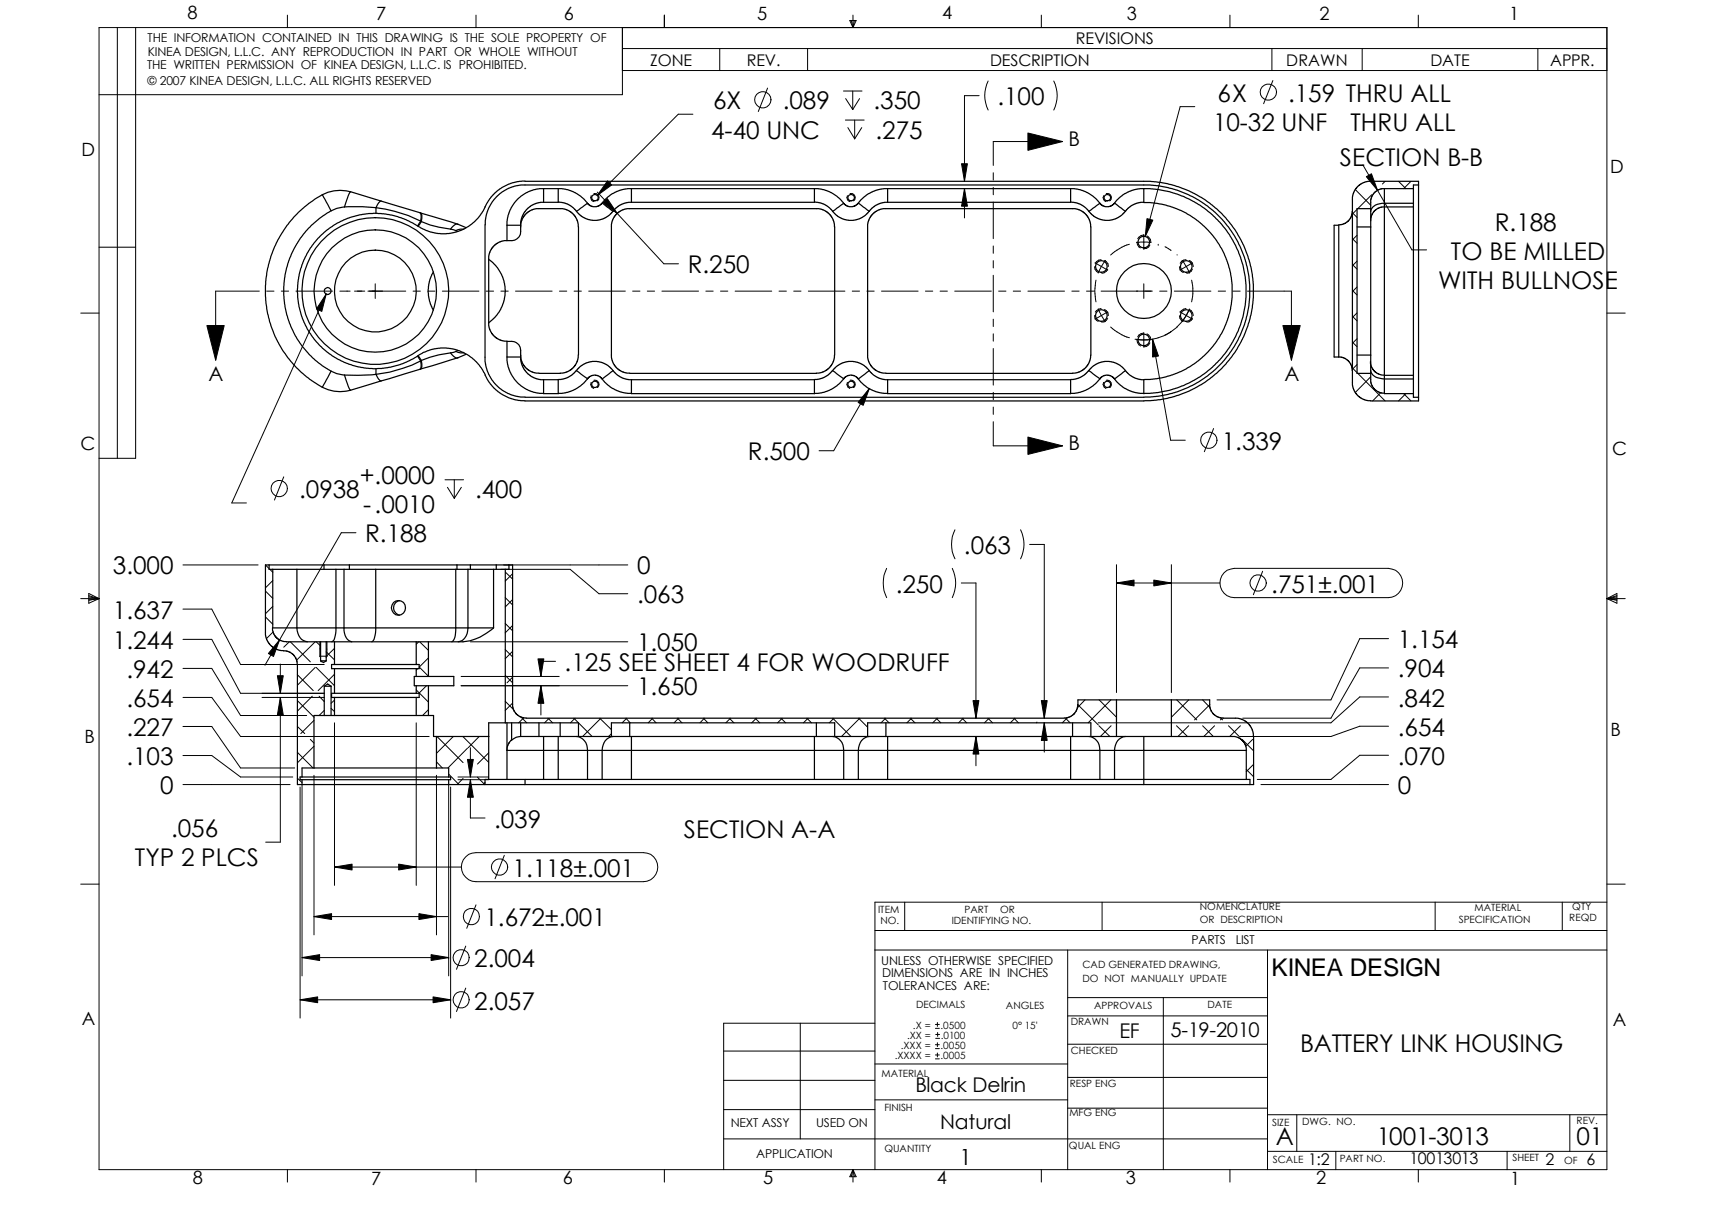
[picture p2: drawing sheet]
<svg xmlns="http://www.w3.org/2000/svg" width="297mm" height="210mm" viewBox="0 0 297 210" stroke-linecap="round" stroke-linejoin="round" font-family="sans-serif">
<g fill="none" stroke="#000" stroke-width=".17">
<path d="M17.2 4.8h261.6v198.1h-261.6zM20.4 4.8v74.7M23.5 4.8v74.7h-6.3M49.9 2.6v2.2M82.6 2.6v2.2M108 4.8v11.6h-90.8M108 12.2h170.8M108 8.4h170.8M115.3 2.6v2.2M120.2 19.8h-2.5l-14.1 14.1M124.9 8.4v3.8M133.2 15.3l-1.6 4"/>
<path d="M140.1 8.4v3.8M146.3 15.8h3.3M146.7 17.1l1.3 1.9M147.4 3.6h1.1l-.5 1.2zM147.7 3.6l.3 1.2M148 15.8v3.2M148 2.6v2.2M148.2 3.6l-.2 1.2M149.1 17.1l-1.1 1.9M169.9 16.6h-2.6v14.9M171.4 14.1a5.6 5.6 0 0 0 0 5M180.7 2.6v2.2"/>
<path d="M182.8 14.1a5.6 5.6 0 0 1 0 5M207.3 18.5h-2.5l-6.1 22.5M213.4 2.6v2.2M220.7 8.4v3.8M220.8 14l-1.6 4M236.3 8.4v3.8M246.1 2.6v2.2M266.8 8.4v3.8M102.6 34a.78 .78 0 0 0 .4 1M103 33.6a.7 .7 0 0 1 .9 .4 .7 .7 0 0 1-.3 .8M103.6 33.3l11.6 12.5h2.5M104.6 35.2l.8-.7 1.7 2.5z"/>
<path d="M105.4 31.4l.7 .7-2.5 1.8zM146.7 20.8h3.2M147 34a.78 .78 0 0 0 .4 1M147.1 22.1l1.2 2M147.5 33.6a.7 .7 0 0 1 .8 .4 .7 .7 0 0 1-.3 .8M148.3 20.8v3.3M149.5 22.1l-1.2 2M166.8 28.4h1l-.5 3.1zM167.3 32.7l.5 3.1h-1zM167.3 32.7v5.1M172.3 30v1.2M172.3 32.5v1.3"/>
<path d="M172.3 35.1v6.3M178.3 23.1l6.1 1.5-6.1 1.5zM184.4 24.6h-12.1v4.1M191.5 34a.78 .78 0 0 0 .4 1M191.9 33.6a.7 .7 0 0 1 .9 .4 .7 .7 0 0 1-.3 .8M199 37.9l1 .3-1.3 2.8zM234.7 36.9l.8 .8M235.2 32.9l2.6 2.7M235.5 36.3l-.8 .8M236.5 28.6l8.5 14.7h2.5M237.1 30.6l.9-.5 1 2.9zM238 33.8l-2.4 2.4"/>
<path d="M240.3 31.5l-.4 .4M242.7 31.5l1.2 1.2M244.8 31.5l-1.3 1.2M14 54.3h3.2M17.2 42.9h6.3M35.9 56.5h3l-1.5 6zM45 50.5h-7.6v12M46.3 50.5h1.2M48.8 50.5h1.3M51.3 50.5h6.4M56.6 51l-.8 3-.9-.4zM56.6 51l-16.4 36.2h2.6"/>
<path d="M59 50.5h1.7M61.5 50.5h1.8M63.8 50.5h6.6M65.1 49.2v2.6M71.7 50.5h1.2M74.2 50.5h1.3M76.7 50.5h6.4M84.4 50.5h1.2M86.9 50.5h1.3M89.4 50.5h6.4M97.1 50.5h1.2M99.6 50.5h1.3"/>
<path d="M102.1 50.5h6.4M109.8 50.5h1.2M112.3 50.5h1.3M114.8 50.5h6.4M122.5 50.5h1.2M125 50.5h1.3M127.5 50.5h6.4M135.2 50.5h1.2M137.7 50.5h1.3M140.2 50.5h6.4M147.9 50.5h1.2M150.4 50.5h1.3"/>
<path d="M152.9 50.5h6.4M160.6 50.5h1.2M163.1 50.5h1.3M165.6 50.5h6.4M172.3 42.7v1.2M172.3 45.2v1.3M172.3 47.8v6.3M172.3 55.4v1.2M172.3 57.9v1.3M173.3 50.5h1.2M175.8 50.5h1.3M178.3 50.5h6.4"/>
<path d="M186 50.5h1.2M188.5 50.5h1.3M189.9 54.7l.1 .5 .2 .4 .3 .2M189.9 46.3l.1 .4 .5 .6M190 45.6l2.2 1.3M190.2 48.6a9.9 9.9 0 0 0 0 3.8M190.5 53.6l.5 1 .8 1.2M191 50.5h8.9M191 53.5l-.4 .1-.6 .5M191 45l-.4 .1-.6 .6M191.6 53.7l.6 .6 .1 .4M191.6 45.2l.6 .6 .1 .4"/>
<path d="M191.8 45.2l-.8 1.2-.5 1M192.2 55.2l-.6 .6-.5 .1M192.2 46.7l-.6 .6-.4 .1M192.2 54.1l-2.2 1.3M192.7 56.7l1.9 1.4 1.4 .5M196 42.4l-1.4 .5-1.9 1.3M197.2 42.1h2.5M197.2 58.9h2.5M197.3 42l.1 .5 .5 .5M197.3 59l.1 .4 .5 .6M198.4 57.8l-.4 .1-.6 .5M198.5 40.8h.1"/>
<path d="M198.5 40.8l-.5 .1-.6 .5M198.5 40.7v2.6M198.5 49.2v2.6M198.5 57.7v2.5M199 57.9l.6 .6 .1 .5M199 40.9l.6 .6 .1 .5M199.5 42.5l-.2 .3-.4 .3h-.4M199.5 59.5l-.6 .6-.4 .1M200 58.8l1 3-1 .1zM200 58.8l3.1 17.6h2.6M201 42.4h.1M201 58.5v.1"/>
<path d="M201.2 50.5h1.3M202.1 42.8l1.1 .6M203.2 57.5l-1.1 .6M203.7 50.5h6.4M204.2 44.2h.1M204.2 56.7h.1M204.6 46.3l.4 .8 .3 .2M204.6 54.8l.1 .4 .6 .6M204.7 54.1l2.2 1.3M205.1 45.2l.8 1.2 .5 1M205.8 45l-.4 .1-.6 .6M205.8 53.5l-.4 .1-.6 .5"/>
<path d="M206.3 53.8a8.5 8.5 0 0 1-9.4 5M206.4 53.6l-.5 1-.8 1.2M206.4 45.2l.5 .6 .1 .4M206.4 53.7l.5 .6 .1 .4M206.8 48.6l.2 1.4-.2 2.4M206.9 46.7l-.2 .4-.8 .3M206.9 55.2l-.2 .4-.4 .2-.4 .1M206.9 45.6l-2.2 1.3M211.4 50.5h1.2M213.9 50.5h1.3M216.4 50.5h7.7v12M222.6 56.5h3l-1.5 6z"/>
<path d="M234.7 59.4l.8 .8M234.7 54.9l.8 .8M234.7 50.4l.8 .8M234.7 45.9l.8 .8M234.7 41.4l.8 .8M235.5 40.8l-.8 .8M235.5 45.3l-.8 .8M235.5 49.8l-.8 .8M235.5 54.3l-.8 .8M235.5 58.8l-.8 .8M278.8 54.3h3.2M102.6 66.3a.78 .78 0 0 0 .4 1.1"/>
<path d="M103 66a.7 .7 0 0 1 .9 .4 .7 .7 0 0 1-.3 .8M147 66.3a.78 .78 0 0 0 .4 1.1M147.5 66a.7 .7 0 0 1 .8 .4 .7 .7 0 0 1-.3 .8M150.8 67.4l-1 2.9-.9-.5zM150.8 67.4l-6.2 10.8h-2.5M172.3 73.2v4.1h12.1M172.3 60.5v6.3M172.3 68.1v1.2M172.3 70.6v1.3M178.3 75.8l6.1 1.5-6.1 1.5zM191.5 66.3a.78 .78 0 0 0 .4 1.1M191.9 66a.7 .7 0 0 1 .9 .4 .7 .7 0 0 1-.3 .8"/>
<path d="M210.6 74.3l-1.6 4.1M234.7 63.8l.8 .8M235.5 63.2l-.8 .9M235.6 64.8l4.7 4.8M237.8 65.4l-2.6 2.7M239.5 68.2l-1.3 1.4M243.5 68.3l1.3 1.3M243.9 68.3l-1.2 1.3M31.7 98h13.1M46.1 98l.6 .6M46.8 98.8l.5 .5M49.2 82.7l-1.6 4"/>
<path d="M61.8 92.4h-2.6l-13.2 23M77.2 83.2h3.2M77.6 84.5l1.2 1.9M78.8 83.2v3.2M80 84.5l-1.2 1.9M86.9 98.8h12l5 4.2h5M87.4 98h21.5M87.7 99.3l1.2 1.2M88.9 99.5l-1.2 1.3M153.8 98.6a5.7 5.7 0 0 0 0 5.1M165.2 98.6a5.7 5.7 0 0 1 0 5.1M165.7 91.9a5.6 5.6 0 0 0 0 5"/>
<path d="M177.1 91.9a5.6 5.6 0 0 1 0 5M178.6 94.4h2.6v30.2M193.7 98v22.1M203.2 98v22.1M212.4 99.4l.5-.5 1.3-.3h26.7a2.54 2.54 0 0 1 2.5 2.5 2.54 2.54 0 0 1-2.5 2.6h-26.7a2.54 2.54 0 0 1-2.3-1.6 2.54 2.54 0 0 1 .5-2.7zM219.1 99.1l-1.6 4.1M14 103.8h3.2M15.4 103.5l1.8 .3M15.4 103.3l1.8 .5M15.4 103l1.8 .8-1.8 .8zM17.2 103.8l-1.8 .3M31.7 116h5l5 8.1h11.5"/>
<path d="M31.7 110.9h5l5 9.4h14.6M31.7 105.7h5l5 9.6h14.6M46.1 107l1.2 1.3M46.1 102.5l1.2 1.3M47.3 100.7l-1.2 1.3M47.3 105.2l-1.2 1.3M47.4 109.6l-1.2 1.2M48.1 117.2h1l-.5 3.1zM48.5 111l-1 2.9-.9-.5zM48.6 115.2v5.1M50.2 111.3l-1 1M50.4 111.3l3.4 3.5"/>
<path d="M51.6 117.1l2.8 2.7M54.7 111.3l-3.2 3.2M54.7 115.8l-3.1 3.1M54.9 115.8l3.1 3.2M54.9 111.3l.7 .8M55.5 113.8l.1 .2M55.5 111.3v2.5M55.5 113.8h1.2M55.8 114.7l-.1 .1M56.6 113.1l1.4 1.4M56.7 113.8l-.1 .2M56.7 111.3v2.5"/>
<path d="M58 112.5l-1.4 1.4M58 117l-2.8 2.8M72.2 115.2l.1 .1M72.2 119.7l2.1 2.1M72.5 116l-.3 .2M72.6 111.3l-.4 .5M72.7 115.7l1.6 1.6M72.8 111.3l1.5 1.5M74 119l-1.3 1.3M74.3 114.1l-1.6 1.6M80 119h28.9M80 117.3h17"/>
<path d="M81.6 111.3h27.3M87.7 117.2l1.2 1.2M87.7 112.7l1.2 1.3M87.7 108.2l1.2 1.2M87.7 103.7l1.2 1.2M88.9 117.5l-.9 .9M88.9 104l-1.2 1.3M88.9 108.5l-1.2 1.3M88.9 113l-1.2 1.3M93.3 114.3h1.1l-.6 3zM93.8 119l.6 3h-1.1zM93.8 119v5"/>
<path d="M96.4 114.7h-2.6v2.6M166.8 101.1h2.5v23.5M193.7 101.1l3.1-.5v1zM193.7 101.1h18M200.2 100.6l3 .5-3 .5zM240.9 115.9h-5l-5 8.7h-15.3M240.9 110.8h-5l-5 10.6h-19.7M278.8 103.8h3.2M278.8 103.8l1.7-.8v1.6zM278.8 103.8l1.7 .3M280.5 103.3l-1.7 .5M280.5 103.5l-1.7 .3"/>
<path d="M31.7 121h5l5 6.8h32.8M31.7 136.1h18.6M31.7 131.1h5l5 3.7h9.1M31.7 126h5l5 7.2h9.4M45.5 121h10.8M48.6 121l.5 3h-1zM48.6 121v25.1h-2.5M51.6 135l.8 .8M51.6 130.5l2.7 2.7M51.6 126l1.3 1.3M51.6 121.5l2.9 2.9M52.1 136.5v40.1"/>
<path d="M52.4 136.1v33.2M53.8 128.3l.7 .6M54.2 120.8l-2.6 2.6M54.5 125l-2.3 2.3M54.5 129.5l-2.9 2.8M54.5 134.5v27.7M55.4 120.8l.9 .9M56.3 123.2l-.9 .9M57.4 122.9l.6 .5M58 121.5l-.6 .5M58 125.4v28.2M72.2 125.4v28.2"/>
<path d="M74.3 123.1l-1 1M75.7 132.2l1 1M75.7 134.5v27.7M75.8 127.8l4.5 4.5M77.8 134.3l1.8 1.8M77.8 136.1v33.2M78.2 136.5v40.1M78.7 127.8l-3 2.9M79.5 134.8h5.3M79.5 135.3h5.3M80.3 127.8l4.5 4.4M80.3 135l-1 1.1"/>
<path d="M81.1 131.7h1l-.5 3.1zM81.1 129.8l-3.4 3.4M81.6 135.3l.5 3h-1zM81.6 135.3v6.6h2.6M81.6 129.7v5.1M82.8 134.8l1.3 1.3M83.1 127.8l-1.9 1.9M84.2 135.7l-.4 .4M84.8 130.6l-2 1.9M84.8 135.1l-.1 .1M84.8 127.8h.1M87.7 121.7l1.4 1.4"/>
<path d="M88.9 122l-1.2 1.2M90.4 124.4l1 1M90.8 124.5l-.8 .9M95.1 124.6l.8 .8M95.3 124.6l-.8 .8M99.6 124.6l3.1 3.2M99.8 124.6l-.8 .8M104.1 124.6l2 2M104.3 124.6l-3.2 3.2M106.1 127.3l-.5 .5M108.6 124.6l.7 .8M108.8 124.6l-.9 .8"/>
<path d="M113.1 124.6l.7 .8M113.2 124.6l-.7 .8M117.6 124.6l.7 .8M117.7 124.6l-.7 .8M122 124.6l.8 .8M122.2 124.6l-.7 .8M126.5 124.6l.8 .8M126.7 124.6l-.8 .8M131 124.6l.8 .8M131.2 124.6l-.8 .8M135.5 124.6l.8 .8M135.7 124.6l-.8 .8"/>
<path d="M140 124.6l.8 .8M140.2 124.6l-.8 .8M144.5 124.6l3.2 3.2M144.7 124.6l-.8 .8M149 124.6l1.5 1.6M149.2 124.6l-3.2 3.2M150.5 127.7v.1M153.5 124.6l.8 .8M153.7 124.6l-.8 .8M157.9 124.6l.8 .8M158.2 124.6l-.9 .8M162.4 124.6l.8 .8"/>
<path d="M162.6 124.6l-.8 .8M166.9 124.6l.8 .8M167.1 124.6l-.8 .8M168.8 121.5h1l-.5 3.1zM169.3 127.8l.5 3h-1zM169.3 127.8v5M171.4 124.6l.8 .8M171.6 124.6l-.8 .8M175.9 124.6l.8 .8M176.1 124.6l-.8 .8M179.9 125.3l-.1 .1M180.7 121.5h1l-.5 3.1z"/>
<path d="M181.2 125.4l.5 3h-1zM181.2 125.4v5.1M184.9 124.6l.8 .8M185.2 124.5l-.9 .9M187 122.3l3.5 3.4M188.3 121.4l-1.3 1.3M190.7 125.9l1.9 1.9M190.7 121.4l3 3M192.7 121.4l-3.9 4M192.8 125.9l-1.9 1.9M204.1 125.9l1.9 1.9M204.2 121.4l3.4 3.5"/>
<path d="M206.2 121.4l-3 3M206.2 125.9l-1.8 1.9M208.7 125.9l1.8 1.9M208.7 121.4l1.2 1.3M209.9 122.3l-2.6 2.6M210.7 125.9l-1.8 1.9M211.8 124.5l.3 .4M212 124.6l-.3 .3M213.1 125.9l2 2M215.2 125.9l-1.8 1.9M215.5 128.3l2 2M216.2 133.5l1.3 1.2"/>
<path d="M217.3 128.3l-1.1 1.2M217.5 132.6l-1.3 1.3M218.8 136.1h22.1M240.9 126h-5l-5 1.8h-15.8M240.9 131h-5l-5 4.2h-12.8M240.9 120.9h-5l-5 4.5h-40.4M14 153.4h3.2M54.5 159l3-.5v1zM54.5 159h23.2M58 150.4l3.1-.5v1zM58 150.4h22M69.2 149.9l3 .5-3 .5z"/>
<path d="M72.7 158.5l3 .5-3 .5zM80.8 148.6l.5-.4 1.3-.3h29a2.52 2.52 0 0 1 2.5 2.5 2.52 2.52 0 0 1-2.5 2.6h-29a2.52 2.52 0 0 1-2.4-1.6 2.52 2.52 0 0 1 .6-2.8zM82.6 157l-1.6 4M87.5 148.4l-1.6 4M157 156.5v4.9M191.2 156.5v4.9M249 156.5v4.9M271.1 156.5v4.9M278.8 153.4h3.2M278.8 156.5h-127v46.4M52.1 173.4l3-.5v1zM52.1 173.4h26.1"/>
<path d="M52.4 166.1l3.1-.5v1zM52.4 166.1h25.4M74.8 165.6l3 .5-3 .5zM75.1 172.9l3.1 .5-3.1 .5zM77.8 166.1h.1M78.2 173.4h.1M80.8 164.1l-1.6 4M80.8 171.4l-1.6 4.1M138.8 177.5v20.1M151.8 161.4h127M151.8 177.5h-26.2v25.4M151.8 164.8h127"/>
<path d="M162.3 178.4h.7M162.3 177.7h.7M162.3 179.5h.7M162.6 177.4v.7M162.7 179.1v.7M185.2 173.1h34.7M185.2 176.2h34.7M185.2 164.8v38.1M201.8 173.1v29.8M219.9 164.8v38.1M125.6 192.5h26.2M125.6 187.4h26.2"/>
<path d="M125.6 182.3h26.2M125.6 197.6h94.3M151.8 184.6h33.4M151.8 190.8h33.4M162.3 181.9h.7M162.3 181.2h.7M162.3 183.7h.7M162.3 183h.7M162.3 180.1h.7M162.6 180.9v.7M162.6 182.7v.6M185.2 181.1h34.7"/>
<path d="M185.2 186.9h34.7M185.2 192.2h34.7M219.9 193.4h58.9M219.9 199.7h58.9M225 193.4v6.3M231.8 199.7v3.2M261.5 199.7v3.2M272.4 193.4v6.3M49.9 202.9v2.2M82.6 202.9v2.2M115.3 202.9v2.2M148 202.9v2.2"/>
<path d="M148 202.9l.2 1.2M148 202.9l-.3 1.2M148 202.9l.5 1.2h-1.1zM180.7 202.9v2.2M213.4 202.9v2.2M246.1 202.9v2.2"/>
<circle cx="132.4" cy="17.3" r="1.41"/>
<circle cx="220.1" cy="16" r="1.4"/>
<circle cx="209.7" cy="76.4" r="1.41"/>
<circle cx="48.5" cy="84.8" r="1.41"/>
<circle cx="218.3" cy="101.1" r="1.43"/>
<circle cx="81.8" cy="159" r="1.41"/>
<circle cx="86.7" cy="150.4" r="1.41"/>
<circle cx="80" cy="173.4" r="1.41"/>
<circle cx="80" cy="166.1" r="1.4"/>
</g>
<g fill="none" stroke="#000" stroke-width=".21">
<path d="M55.9 33.8l1.5 2.8M55.9 33.8l-2.4 1.5-1.7 1.5-1.6 1.8-1.3 1.9-.9 1.6-1 2.4-.7 2.7-.2 2.3v2.6l.3 2.3 .7 2.3 1.3 2.9 1.5 2.4 1.5 1.8 2.3 2 2.2 1.4M57.4 36.6l-1.7 1.1-1.6 1.3-2 2.3-1 1.7-1 2.3-.7 2.5-.2 1.9 .2 2.9 .3 1.9 .5 1.5 1.1 2.3 1.3 1.9 1.7 1.9 1.6 1.4 1.5 .9M59.8 35.9l-1.4 .3-1 .4M59.8 35.9h3.1l2.3 .1M60.8 33.3l5.3 1.6M60.8 33.3a6.8 6.8 0 0 0-1 2.6M60.8 33.3a6.6 6.6 0 0 0-4.9 .5M65.2 36a24.1 24.1 0 0 1 7.8 2.4M65.2 36v1M66.1 34.9l6.8 2M66.1 34.9a1.62 1.62 0 0 0-.9 1.1"/>
<path d="M72.5 39.2l-2.1-1.1-1.4-.5-2.1-.5-1.5-.1-2.9 .3-2.2 .6-1.8 .8-1.7 1.1-1.7 1.6-.9 1.1-.9 1.4-.9 2-.5 1.8-.3 3.1 .3 2.3 .4 1.7 1.3 2.7 .8 1.3 1.6 1.7 1.1 .9 1.4 .9 2.6 1.1 2.1 .4 1.5 .2 2.5-.2 2.2-.6 1.1-.4 2.1-1.1 .5 .8M72.9 36.9l.2 .4-.1 1.1M72.9 36.9l.1 .1M73 38.4l-.5 .8M73 37l6.5 1.9M73 37l.2 .4-.1 1M73 38.4h.1M73.1 38.4l1.5 .6 3.6 .8M78.2 39.8l.9 .2M79.5 38.9l1.3 .6M79.5 38.9a1.34 1.34 0 0 0-1.3 .9M80.5 39.8h-.6l-.8 .2"/>
<path d="M84.2 39v23.7l.1 .8 .3 1 .7 1.3 1.4 1.6 1.9 1.1 1.7 .4h.8M84.2 35.9l-.6 1.1-1.1 1.3-1.6 1.2-1.7 .8-1.8 .3-1.4-.1-1.3-.2-2.1-1.1 .5-.8M84.2 39l.1-1.5 .4-1.3 .8-1.3 .6-.7 .9-.8 1.3-.8 2-.5h109.3l1.3 .1 2.5 .5 2.7 1 2 1.1 2.7 2 2.3 2.5 1.7 2.7 1.1 2.7 .8 3.3 .1 3.6-.1 1.4-.5 2.4-1.4 3.6-1.7 2.6-2.3 2.5-1.4 1.2-1.5 1-1.8 .9-1.9 .8-3.3 .7-2.4 .2h-107.4M88 39.1h2.3M88 39.1v2.6M90.3 39.1v1.1a1.56 1.56 0 0 1-1.5 1.5h-.8M90.3 39.4l.1-.9 .6-1.1 1-.9 1-.3 5 .1 1.1 .5 .6 .6 .4 .6 .3 1.4v22.2M91.1 31.5h108.5l1.6 .1 3.2 .8 2 .7 2 1.1 2.7 2 1.6 1.6 1 1.3 1 1.4 1.1 2 1.1 3.1 .4 2.1 .2 1.6v2.3l-.2 1.7-.8 3.2-1.2 2.8-1.7 2.7-.9 1.1-1.6 1.7-2.1 1.5-2.6 1.5-3.1 1.1-2.1 .4-1.6 .2-108.5 .1-1.9-.3-.9-.3-1.4-.7-1.1-.9-.7-.8-.9-1.5M91.1 31.4l-1 .1-1.2 .2-2.2 1.1-1.5 1.4-1 1.7M94.3 32.7l-1.3 .1-1.3 .4-1.3 .8-.6 .5-.5 .6-.8 1.4-.5 1.3v1.3M94.3 35.1l-1.4 .2-1.3 .8-.5 .6-.5 .8-.2 .8-.1 .8M94.3 32.7h2.6"/>
<path d="M94.3 32.7v2.4M96.9 35.1l1 .1 .8 .3 .7 .5 .6 .7 1.9-1.4 .8 .5 .8 .1 .5-.2 .5-.5M96.9 32.7l1.6 .2 1.3 .5 1.5 1.1 .6 .8M96.9 32.7v2.4h-2.6M100 36.6l.5 .6 .6 .5 .8 .3 .9 .2h.8l1-.2 1.1-.6 .7-.7M109.6 32.7l-1.5 .2-1.3 .4-1 .6-1.1 1-.2 .4 1.9 1.4M109.6 35.1h-.8l-.9 .3-.7 .4-.8 .9M109.6 32.7h31.7M109.6 32.7v2.4M141.3 35.1l1 .1 .9 .3 .6 .5 .7 .7 1.8-1.4 .8 .5 .9 .1 .4-.2 .5-.5M141.3 32.7l1.6 .2 1.3 .5 1.6 1.1 .5 .8M141.3 32.7v2.4h-31.7"/>
<path d="M144.5 36.6l.4 .6 .7 .5 .7 .3 .9 .2h.9l1-.2 1-.6 .7-.7M154 32.7l-1.4 .2-1.4 .4-.9 .6-1.2 1-.2 .4 1.9 1.4M154 35.1h-.8l-.8 .3-.8 .4-.8 .9M154 32.7h31.8M154 32.7v2.4M185.8 32.7l1.6 .2 1.3 .5 1.5 1.1 .6 .8M185.8 35.1l1 .1 .8 .3 .7 .5 .6 .7 1.9-1.4M185.8 32.7v2.4h-31.8M188.9 36.6l.5 .6 .6 .5 1 .4 .7 .1h.8l1-.2 1.1-.6 .7-.7M193.4 35.2l-.5 .5-.5 .2-.8-.1-.8-.5M198.5 32.7l2.3 .2 2.2 .4 2.2 .7 2.9 1.6 2.3 1.7 1.2 1.2 1.2 1.5 1.6 2.7 1.2 3.2 .6 3.5-.1 3.5-.5 2.1-.8 2.5-.9 1.8-1.1 1.6-1.2 1.5-1.2 1.3-2.3 1.7-2.7 1.4-2.4 .9-2.2 .4-2.3 .2v-2.4M198.5 32.7l-1.5 .2-1.3 .4-1 .6-1.1 1-.2 .4 1.9 1.4"/>
<path d="M198.5 35.1h1.1l1.8 .3 2.7 .8 2.4 1.2 2.4 1.8 1.7 1.8 .9 1.4 .9 1.7 .9 2.5 .5 2.8-.1 3.3-.7 2.8-.6 1.4-.9 1.6-1.8 2.5-1.8 1.6-1.4 1-1.7 .9-1.7 .7-1.5 .3-3.1 .4M198.5 32.7v2.4h-.8l-.9 .3-.7 .4-.8 .9M231.5 39.1h.8v22.8h-.8zM234.7 36.7l-.3 1-.5 .7-.8 .5-.8 .1M235.5 39.4h2.3M237.8 36.2h-2.3v28.6h2.3M240.2 32.7l-.9 .2-.8 .4-.4 .6-.3 .7v31.7l.3 .7 .4 .6 .8 .5 .9 .1M240.2 32.7v35.6h5M240.2 32.7h5M245.2 35.9h-5.6l-.6 .3-.7 .6-.4 .8-.1 .7M245.2 35.3h-5a2.08 2.08 0 0 0-2.4 1.4M246.1 32.1v-.6h-8.8l-.8 .2-1 .6-.5 .8-.3 .8v32.9l.3 1.1 .8 1 1.1 .5 .9 .1"/>
<path d="M246.1 32.1v36.8M246.1 32.1h-.9v33M75.2 47.2l-.6 1.3-.3 1.7 .2 2 .7 1.6M79.1 40l.3 .2M84.8 45l1.1 .9 1.2 1.8 .4 1.1 .2 1.4-.2 1.8-.6 1.7-.9 1.2-1.2 1.1M88 41.7l-.9 .1-1.1 .6-.9 1-.3 1v12.3l.5 1 .7 .8 1.1 .6 .9 .1M55.9 67.2a6.6 6.6 0 0 0 4.9 .5M57.4 64.4l1 .4 1.4 .3M57.4 64.4l-1.5 2.8M59.8 65.1a6.8 6.8 0 0 0 1 2.6M65.2 64.9l-3.1 .2h-2.3M65.2 64.9a1.62 1.62 0 0 0 .9 1.2"/>
<path d="M65.2 64v.9M66.1 66.1l-5.3 1.6M72.5 61.8l.5 .8M72.5 61.7l1.1-.6 1.8-.6 2.1-.1 1.8 .3 1.2 .5 1.7 1.1 1 1.1 1 1.7M72.9 64.1l-6.8 2M73 62.6a23.5 23.5 0 0 1-7.8 2.3M73 62.6l.1 1-.2 .5M73 64l-.1 .1M73.1 62.5l.1 1.1-.2 .4M73.1 62.5l-.1 .1M78.2 61.2l-2 .4-3.1 .9M78.2 61.2a1.34 1.34 0 0 0 1.3 .9"/>
<path d="M79.1 61l.8 .2h.6M79.1 61l-.9 .2M79.4 60.8l-.3 .2M79.5 62.1l-6.5 1.9M80.9 61.5l-1.4 .6M88 61.9v1.3l.5 1.3 .8 1.3 .5 .6 .6 .5 1.3 .8 1.3 .5h1.3M88 61.9v-2.7h.8a1.54 1.54 0 0 1 1.5 1.6v1.1M88 61.9h2.3M90.3 61.9l.1 .8 .2 .8 .5 .8 .6 .6 1.2 .8 1.4 .2M90.3 61.6l.2 1.1 .7 1.1 1.2 .8 1.1 .1M94.3 65.9v2.4h2.6M94.3 65.9h2.6"/>
<path d="M96.9 65.9v2.4M100 64.3l-.5 .5-.8 .6-.9 .3-.9 .2M100.3 61.6l-.1 .8-.3 .9-.5 .5-.9 .7-1.3 .3h-3.7M101.9 65.7l-.6 .7-1.5 1.2-1.3 .5-1.6 .2M104.5 65.7l.9 1.1 1.4 .8 1.3 .5 1.5 .1M104.5 65.7l1.9-1.4 .7 .7 1 .6 1.5 .3M106.3 64.3l-.4-.6-.7-.5-.7-.3-.9-.2h-.9l-1 .2-1 .6-.7 .8 1.9 1.4 .4-.4 .7-.2 .7 .1 .8 .5M109.6 65.9v2.4h31.7M109.6 65.9h31.7M141.3 65.9v2.4M144.4 64.3l-.4 .5-.9 .6-.9 .3-.9 .2M144.8 61.6l-.2 1.1-.7 1.1-.9 .7-1.4 .3h-32.3"/>
<path d="M144.8 61.6v-22.2l-.3-1.4-.4-.6-.5-.6-.6-.4-.9-.2h-33.3l-.9 .2-.9 .7-.7 .9-.2 .9v23.2l.3 1 .9 1 1.1 .5 .9 .1M146.3 65.7l-.5 .7-1.6 1.2-1.3 .5-1.6 .2M148.9 65.7l1 1.1 1.3 .8 1.4 .5 1.4 .1M148.9 65.7l1.9-1.4 .7 .7 1 .6 1.5 .3M150.8 64.3l-.5-.6-.6-.5-.7-.3-1-.2h-.8l-1 .2-1 .6-.7 .8 1.9 1.4 .4-.4 .7-.2 .7 .1 .7 .5M153.7 64.7l-.9-.1-1.1-.5-.8-1-.4-1v-23.2l.4-1.1 .8-1 .7-.4 .8-.2h33.4l1 .3 1 .9 .5 .8 .2 1.2v22.2l-.3 1.3-.4 .6-.6 .6-.8 .5-1.1 .2h-32.4M154 65.9v2.4h31.8M154 65.9h31.8M185.8 65.9v2.4M188.9 64.3l-.5 .5-.8 .6-.9 .3-.9 .2M190.8 65.7l-.6 .7-1.5 1.2-1.3 .5-1.6 .2M193.4 65.7l.9 1.1 1.4 .8 1.3 .5 1.5 .1"/>
<path d="M193.4 65.7l1.9-1.4 .7 .7 1 .6 1.5 .3M195.2 64.3l-.4-.6-.7-.5-.7-.3-.9-.2h-.9l-1 .2-1 .6-.7 .8 1.9 1.4 .4-.4 .7-.2 .7 .1 .8 .5M232.3 61.9l.8 .2 .8 .4 .5 .7 .3 1.1M235.5 61.6h2.3M237.8 62.7v.6l.5 .9 .5 .5 .8 .3 5.6 .1M237.8 64.3a1.94 1.94 0 0 0 2 1.4h5.4M245.2 65.1v.6M245.2 65.7v3.2h.9M246.1 68.9v.7h-8.3M46.7 98v.8h41.6v-.8M47.3 98.8v10.1h38.3M51.5 98.8v10.1a2.24 2.24 0 0 0 1.8 2.4"/>
<path d="M56.2 98v.8M58.3 98.8v10.1a2.67 2.67 0 0 1-.7 2.4M59.7 98.8v10.1a2.12 2.12 0 0 0 1.3 2.4M60.6 98v.8M65.2 98.8v10.1a2.88 2.88 0 0 1-.7 2.4M79.1 98.8v10.6l-.2 1.2-.5 .7M79.3 98v.8M81.2 98.8v10.1a2.2 2.2 0 0 1-1.7 2.4M81.6 98v.8M85.6 98.8v10.1M86.1 98v.8M87.7 98.8v26.6"/>
<path d="M47.3 108.9l.2 1 .6 .8 .6 .4 1 .2h30.6a9 9 0 0 0 5.3-2.4M51.6 115.3v-.5l-.3-.6-.5-.7-1-.6-1.3-.1-1-.4-.8-.7-.6-1.1v-12.6h42.8v24.6l.3 .7 .3 .5 .6 .5 .6 .2 94 .1M51.6 115.3v20.8h165.9v-8.3l-.1-.9-.3-.7-.8-1-1.1-.5-3.4-.2-.7-.2-.6-.5-.4-.5-.2-.7v-1.2h-22.9l-.1 1.4-.5 1-.7 .5-1 .2M55.6 111.3v3.3M55.6 114.6l.5 .3 .5-.3M55.6 114.6h1M56.3 119l.6-.3 .5 .3M56.3 119v5.1M56.3 119h1.1M56.6 111.3v3.3M57.4 119v5.1M57.5 115.3h15.2v.7h-15.2z"/>
<path d="M58 111.3v4M58 116v4.3M69.3 104.2a1.29 1.29 0 0 0-1 1.3 1.29 1.29 0 0 0 1 1.2M71.9 117.3h6.8v1.7h-6.8zM72.2 111.3v4M72.2 116v1.3M72.2 119v1.3M74.3 111.3v6M74.3 119v5.1M52.1 134.8h26.1v.5h-26.1zM52.4 134.8v-1.6h25.4v1.6M52.4 135.3v.8"/>
<path d="M57.5 120.3h15.2v.7h-15.2zM58 121v3.1M72.2 121v3.1M75.7 127.8v5.4M77.8 135.3v.8M84.2 136.1v-.9h132.7v.9M84.8 127.8h-9.6v-3.7h-20.7v9.1M88 125.4v9.8M88.8 128.4l-.4 .3-.3 .6-.1 .9h128.2v5M88.8 125.4v3M90.3 127.8h124l.9 .3 .5 .5 .4 .6 .2 1M90.3 127.8a2.18 2.18 0 0 0-1.5 .6"/>
<path d="M90.3 125.4v2.4M91.1 135.2v.9M93.5 125.4v2.4M94.3 127.8v7.4M96.9 127.8v7.4M97.2 125.4v2.4M100 127.8a2.21 2.21 0 0 1 1.9 2.4v5M100.4 127.8v-2.4h-15.6v9.8M106.1 127.8v-2.4h38.7v2.4M106.4 127.8a2.21 2.21 0 0 0-1.9 2.4v5M109.3 125.4v2.4M109.6 127.8v7.4"/>
<path d="M141.3 127.8v7.4M141.6 125.4v2.4M144.5 127.8a2.21 2.21 0 0 1 1.9 2.4v5M150.5 127.8v-2.4h38.8v2.4M150.8 127.8a2.21 2.21 0 0 0-1.9 2.4v5M153.7 125.4v2.4M154 127.8v7.4M185.8 127.8v7.4M186.1 125.4v2.4M188.9 127.8a2.21 2.21 0 0 1 1.9 2.4v5M193.7 121.4v6.4M195.3 127.8a2.21 2.21 0 0 0-1.9 2.4v5"/>
<path d="M198.5 127.8v8.3M203.2 121.4v6.4"/>
<circle cx="103.2" cy="34.3" r=".56"/>
<circle cx="147.7" cy="34.3" r=".56"/>
<circle cx="192.1" cy="34.3" r=".56"/>
<circle cx="56.9" cy="50.5" r=".6"/>
<circle cx="65.1" cy="50.5" r="10.6"/>
<circle cx="65.1" cy="50.5" r="7.1"/>
<circle cx="65.1" cy="50.5" r="12.7"/>
<circle cx="191.1" cy="46.2" r="1.01"/>
<circle cx="191.1" cy="54.7" r="1.01"/>
<circle cx="198.4" cy="42" r="1.01"/>
<circle cx="198.4" cy="59" r="1.01"/>
<circle cx="198.5" cy="50.5" r="4.8"/>
<circle cx="205.8" cy="54.7" r="1.01"/>
<circle cx="205.8" cy="46.2" r="1.01"/>
<circle cx="103.2" cy="66.7" r=".56"/>
<circle cx="147.7" cy="66.7" r=".56"/>
<circle cx="192.1" cy="66.7" r=".56"/>
<circle cx="69.1" cy="105.4" r="1.24"/>
</g>
<g fill="#000">
<path d="M105.4 31.4l.7 .7-2.5 1.8zM104.6 35.2l.8-.7 1.7 2.5zM166.8 28.4h1l-.5 3.1zM167.3 32.7l.5 3.1h-1zM178.3 23.1l6.1 1.5-6.1 1.5zM237.1 30.6l.9-.5 1 2.9zM56.6 51l-.8 3-.9-.4zM199 37.9l1 .3-1.3 2.8zM200 58.8l1 3-1 .1zM35.9 56.5h3l-1.5 6zM150.8 67.4l-1 2.9-.9-.5zM178.3 75.8l6.1 1.5-6.1 1.5z"/>
<path d="M222.6 56.5h3l-1.5 6zM48.5 111l-1 2.9-.9-.5zM93.8 119l.6 3h-1.1zM93.3 114.3h1.1l-.6 3zM193.7 101.1l3.1-.5v1zM200.2 100.6l3 .5-3 .5zM48.1 117.2h1l-.5 3.1zM48.6 121l.5 3h-1zM81.6 135.3l.5 3h-1zM81.1 131.7h1l-.5 3.1zM169.3 127.8l.5 3h-1zM168.8 121.5h1l-.5 3.1z"/>
<path d="M180.7 121.5h1l-.5 3.1zM181.2 125.4l.5 3h-1zM54.5 159l3-.5v1zM58 150.4l3.1-.5v1zM69.2 149.9l3 .5-3 .5zM72.7 158.5l3 .5-3 .5zM52.1 173.4l3-.5v1zM52.4 166.1l3.1-.5v1zM74.8 165.6l3 .5-3 .5zM75.1 172.9l3.1 .5-3.1 .5z"/>
</g>
<g font-size="4.2">
<text x="211.2" y="17.7">6X</text>
<text x="223.5" y="17.7">.159 THRU ALL</text>
<text x="123.7" y="19">6X</text>
<text x="135.8" y="19">.089</text>
<text x="151.6" y="19">.350</text>
<text x="173.1" y="18.2">.100</text>
<text x="210.5" y="22.7">10-32 UNF</text>
<text x="234.3" y="22.7">THRU ALL</text>
<text x="123.4" y="24">4-40 UNC</text>
<text x="151.9" y="24">.275</text>
<text x="232.5" y="28.8">SECTION B-B</text>
<text x="259.3" y="40">R.188</text>
<text x="119.3" y="47.4">R.250</text>
<text x="251.8" y="45">TO BE MILLED</text>
<text x="249.5" y="50.1">WITH BULLNOSE</text>
<text x="62.4" y="83.9">+.0000</text>
<text x="129.7" y="79.8">R.500</text>
<text x="212" y="78">1.339</text>
<text x="51.9" y="86.4">.0938</text>
<text x="63" y="88.9">-.0010</text>
<text x="82.4" y="86.4">.400</text>
<text x="63.4" y="94.1">R.188</text>
<text x="19.6" y="99.7">3.000</text>
<text x="110.5" y="99.7">0</text>
<text x="167.3" y="96.1">.063</text>
<text x="19.6" y="107.4">1.637</text>
<text x="110.5" y="104.6">.063</text>
<text x="155.4" y="102.8">.250</text>
<text x="220.6" y="102.8">.751±.001</text>
<text x="19.6" y="112.6">1.244</text>
<text x="110.5" y="113">1.050</text>
<text x="242.5" y="112.5">1.154</text>
<text x="21.9" y="117.6">.942</text>
<text x="98" y="116.4">.125 SEE SHEET 4 FOR WOODRUFF</text>
<text x="242.5" y="117.5">.904</text>
<text x="21.9" y="122.7">.654</text>
<text x="110.5" y="120.6">1.650</text>
<text x="242.5" y="122.6">.842</text>
<text x="21.9" y="127.7">.227</text>
<text x="242.5" y="127.6">.654</text>
<text x="21.9" y="132.7">.103</text>
<text x="27.8" y="137.8">0</text>
<text x="242.5" y="137.8">0</text>
<text x="242.5" y="132.7">.070</text>
<text x="85.7" y="143.6">.039</text>
<text x="29.7" y="145.2">.056</text>
<text x="118.7" y="145.4">SECTION A-A</text>
<text x="23.4" y="150.3">TYP 2 PLCS</text>
<text x="88.9" y="152.1">1.118±.001</text>
<text x="84.1" y="160.7">1.672±.001</text>
<text x="82.3" y="167.8">2.004</text>
<text x="220.6" y="169.3">KINEA DESIGN</text>
<text x="82.3" y="175.1">2.057</text>
<text x="225.6" y="182.5">BATTERY LINK HOUSING</text>
<text x="221.4" y="198.7">A</text>
<text x="238.9" y="198.6">1001-3013</text>
<text x="273.5" y="198.7">01</text>
</g>
<text font-size="3.9" x="166.5" y="202.1">1</text>
<g font-size="3.5">
<text x="185.4" y="25.3">B</text>
<text x="36.1" y="66.1">A</text>
<text x="222.8" y="66.1">A</text>
<text x="185.4" y="78">B</text>
<text x="203.1" y="179.8">5-19-2010</text>
<text x="194.2" y="180.1">EF</text>
<text x="158.8" y="189.5">Black Delrin</text>
<text x="163.1" y="195.8">Natural</text>
</g>
<g font-size="3.2">
<text x="32.5" y="3.3">8</text>
<text x="65.3" y="3.4">7</text>
<text x="97.8" y="3.4">6</text>
<text x="131.4" y="3.4">5</text>
<text x="163.4" y="3.3">4</text>
<text x="195.5" y="3.4">3</text>
<text x="228.9" y="3.6">2</text>
<text x="261.8" y="3.6">1</text>
<text x="14.1" y="27.1">D</text>
<text x="279.4" y="29.9">D</text>
<text x="14" y="78">C</text>
<text x="279.7" y="78.9">C</text>
<text x="14.6" y="128.9">B</text>
<text x="279.4" y="127.7">B</text>
<text x="14.2" y="177.8">A</text>
<text x="279.8" y="178">A</text>
<text x="33.5" y="205.4">8</text>
<text x="64.4" y="205.5">7</text>
<text x="97.7" y="205.4">6</text>
<text x="132.4" y="205.4">5</text>
<text x="162.6" y="205.4">4</text>
<text x="195.4" y="205.3">3</text>
<text x="228.4" y="205.4">2</text>
<text x="262" y="205.5">1</text>
</g>
<g font-size="2.8">
<text x="112.8" y="11.4">ZONE</text>
<text x="129.6" y="11.4">REV.</text>
<text x="171.8" y="11.4">DESCRIPTION</text>
<text x="186.7" y="7.7">REVISIONS</text>
<text x="223.2" y="11.4">DRAWN</text>
<text x="248.2" y="11.4">DATE</text>
<text x="268.9" y="11.4">APPR.</text>
<text x="227" y="202.1">1:2</text>
<text x="244.6" y="201.9">10013013</text>
<text x="268.2" y="202.1">2</text>
<text x="275.2" y="202.1">6</text>
</g>
<g font-size="2.1">
<text x="25.5" y="11.9">THE WRITTEN PERMISSION OF KINEA DESIGN, L.L.C. IS PROHIBITED.</text>
<text x="25.6" y="7.2">THE INFORMATION CONTAINED IN THIS DRAWING IS THE SOLE PROPERTY OF</text>
<text x="25.7" y="9.7">KINEA DESIGN, L.L.C. ANY REPRODUCTION IN PART OR WHOLE WITHOUT</text>
<text x="25.6" y="14.8">© 2007 KINEA DESIGN, L.L.C. ALL RIGHTS RESERVED</text>
<text x="152.9" y="167.3">UNLESS OTHERWISE SPECIFIED</text>
<text x="206.7" y="163.8">PARTS</text>
<text x="214.4" y="163.8">LIST</text>
<text x="153.1" y="169.5">DIMENSIONS ARE IN INCHES</text>
<text x="153.2" y="171.7">TOLERANCES ARE:</text>
<text x="126.8" y="195.5">NEXT ASSY</text>
<text x="141.6" y="195.5">USED ON</text>
<text x="131.2" y="200.8">APPLICATION</text>
</g>
<g font-size="1.7">
<text x="152.4" y="158.4">ITEM</text>
<text x="152.8" y="160.4">NO.</text>
<text x="165.1" y="160.3">IDENTIFYING NO.</text>
<text x="167.3" y="158.3">PART</text>
<text x="173.5" y="158.3">OR</text>
<text x="208.1" y="160.1">OR DESCRIPTION</text>
<text x="208.2" y="157.9">NOMENCLATURE</text>
<text x="253.1" y="160.1">SPECIFICATION</text>
<text x="255.8" y="158">MATERIAL</text>
<text x="272.3" y="159.9">REQD</text>
<text x="272.8" y="157.9">QTY</text>
<text x="187.8" y="167.9">CAD GENERATED DRAWING,</text>
<text x="187.8" y="170.4">DO NOT MANUALLY UPDATE</text>
<text x="158.4" y="178.4">.X =</text>
<text x="159" y="174.9">DECIMALS</text>
<text x="163.2" y="178.4">.0500</text>
<text x="174.5" y="175">ANGLES</text>
<text x="175.7" y="178.5">0° 15'</text>
<text x="185.8" y="177.8">DRAWN</text>
<text x="189.8" y="175.1">APPROVALS</text>
<text x="209.5" y="174.9">DATE</text>
<text x="155.2" y="183.7">.XXXX =</text>
<text x="156.3" y="181.9">.XXX =</text>
<text x="157.4" y="180.2">.XX =</text>
<text x="163.2" y="181.9">.0050</text>
<text x="163.2" y="183.7">.0005</text>
<text x="163.2" y="180.2">.0100</text>
<text x="185.8" y="182.9">CHECKED</text>
<text x="152.9" y="186.8">MATERIAL</text>
<text x="185.6" y="188.6">RESP ENG</text>
<text x="153.5" y="192.7">FINISH</text>
<text x="185.5" y="193.7">MFG ENG</text>
<text x="220.7" y="195.3">SIZE</text>
<text x="225.9" y="195.1">DWG. NO.</text>
<text x="273.6" y="194.9">REV.</text>
<text x="153.5" y="199.8">QUANTITY</text>
<text x="185.5" y="199.3">QUAL ENG</text>
<text x="220.8" y="201.7">SCALE</text>
<text x="232.4" y="201.5">PART NO.</text>
<text x="262.4" y="201.5">SHEET</text>
<text x="271.4" y="201.9">OF</text>
</g>
</svg>
